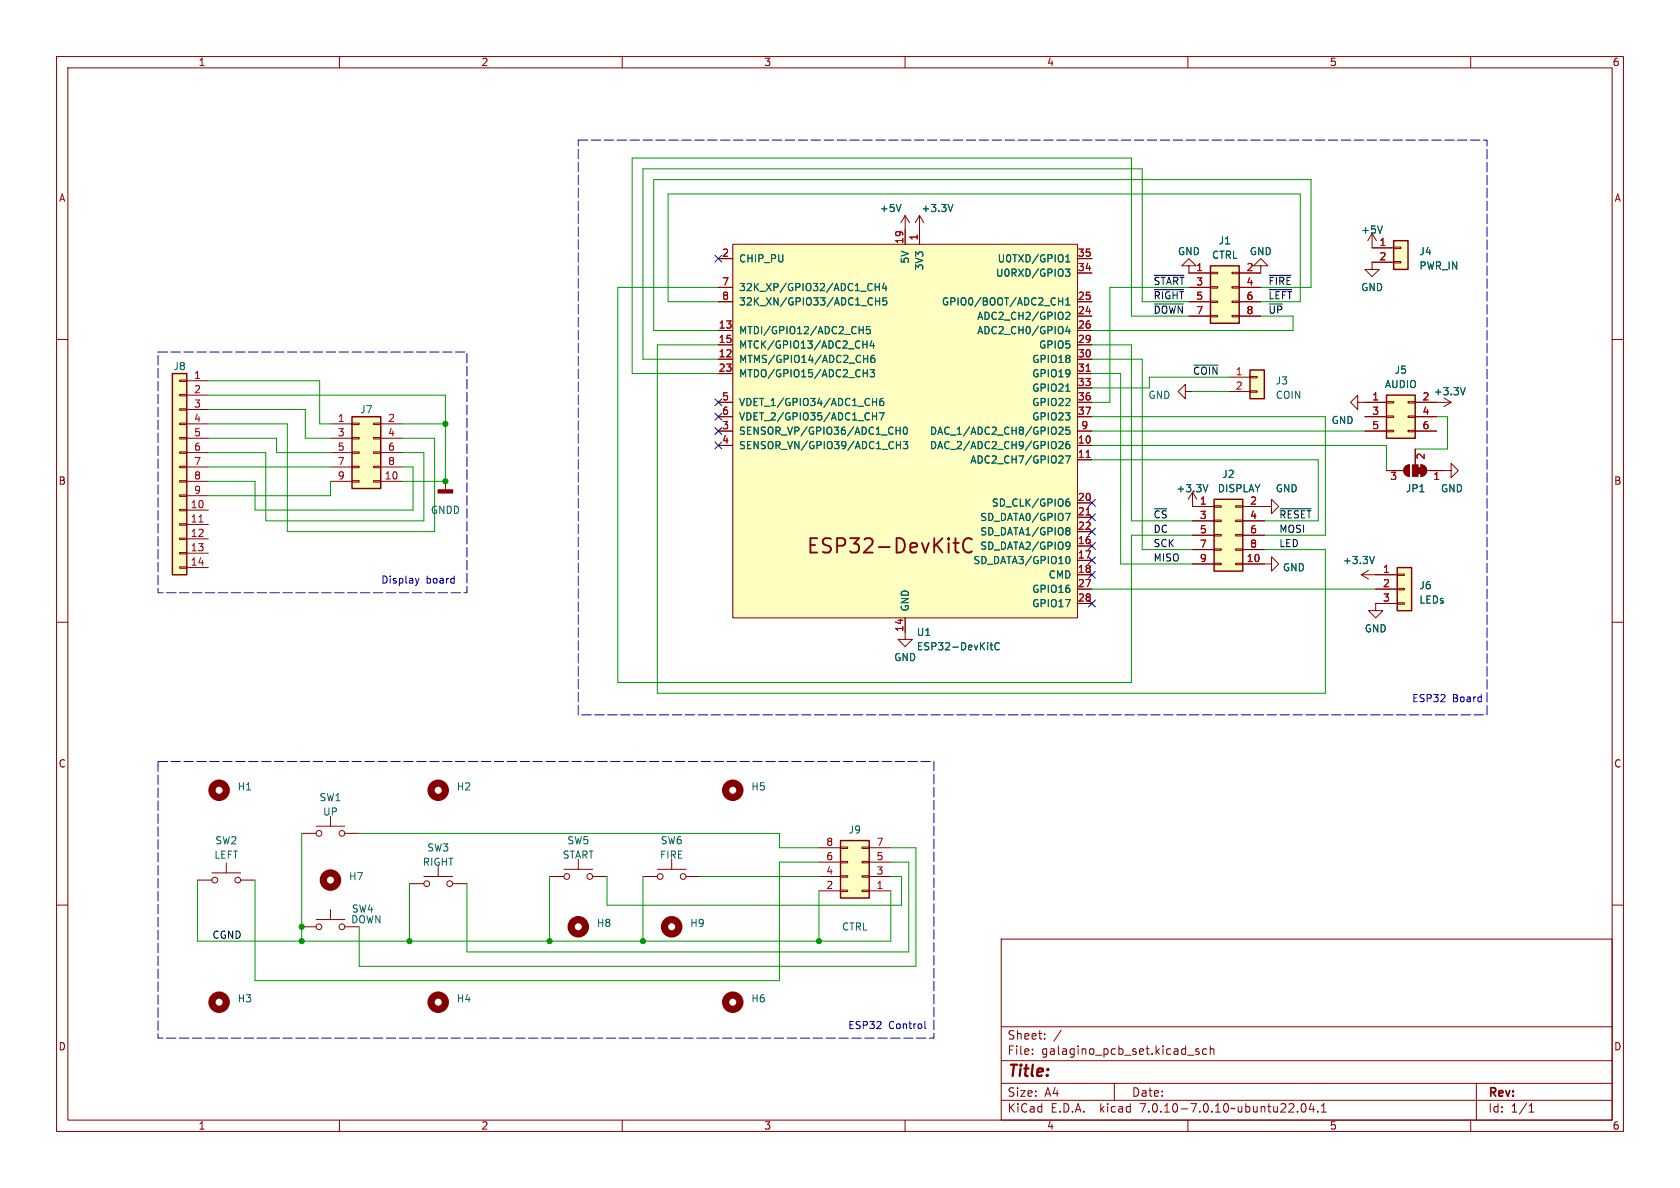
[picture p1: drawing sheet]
<svg xmlns="http://www.w3.org/2000/svg" width="297mm" height="210mm" viewBox="0 0 297 210" stroke-linecap="round" stroke-linejoin="round" font-family="sans-serif">
<g fill="none" stroke="#840000" stroke-width=".18">
<path d="M10 10h277v190h-277zM12 12h273v186h-273zM60 10v2M110 10v2M160 10v2M210 10v2M260 10v2M160 38.1v5.1M160 38.1l-.7 1.3M160 38.1l.8 1.3M162.6 38.1v5.1M162.6 38.1l-.8 1.3"/>
<path d="M162.6 38.1l.7 1.3M10 60h2M127 58.4h2.5M127 45.7h2.5M127 53.3h2.5M127 50.8h2.5M129.5 43.2h61v66h-61zM190.5 58.4h2.5M190.5 45.7h2.5M190.5 55.9h2.5M190.5 53.3h2.5M190.5 48.3h2.5"/>
<path d="M210.2 47h1.3l-1.3-1.3-1.3 1.3h1.3v1.3h3.8M210.2 55.9h3.8M210.2 53.3h3.8M210.2 50.8h3.8M214 55.8h1.3v.2h-1.3zM214 53.2h1.3v.3h-1.3zM214 50.7h1.3v.2h-1.3zM214 48.1h1.3v.3h-1.3zM217.8 55.8h1.3v.2h-1.3zM217.8 53.2h1.3v.3h-1.3zM217.8 50.7h1.3v.2h-1.3zM217.8 48.1h1.3v.3h-1.3z"/>
<path d="M219.1 55.9h3.8M219.1 53.3h3.8M219.1 50.8h3.8M222.9 47h1.3l-1.3-1.3-1.3 1.3h1.3v1.3h-3.8M242.6 41.3v2.5h3.8M242.6 41.3l-.8 1.2M242.6 41.3l.7 1.2M246.4 46.2h1.2v.3h-1.2zM246.4 43.7h1.2v.2h-1.2zM246.4 46.4h-3.8v1.2h1.2l-1.2 1.3-1.3-1.3h1.3M285 60h2M31.7 79.9h1.3v.2h-1.3z"/>
<path d="M31.7 77.3h1.3v.3h-1.3zM31.7 74.8h1.3v.3h-1.3zM31.7 72.3h1.3v.2h-1.3zM31.7 69.7h1.3v.3h-1.3zM31.7 67.2h1.3v.2h-1.3zM33 74.9h3.8M33 77.5h3.8M33 67.3h3.8M33 69.9h3.8M33 72.4h3.8M58.4 74.9h3.8M58.4 77.5h3.8"/>
<path d="M62.2 79.9h1.3v.2h-1.3zM62.2 77.3h1.3v.3h-1.3zM62.2 74.8h1.3v.3h-1.3zM66 79.9h1.3v.2h-1.3zM66 77.3h1.3v.3h-1.3zM66 74.8h1.3v.3h-1.3zM67.3 74.9h3.8M67.3 77.5h3.8M127 78.7h2.5M127 63.5h2.5M127 61h2.5M127 66h2.5"/>
<path d="M127 76.2h2.5M127 71.1h2.5M127 73.7h2.5M190.5 78.7h2.5M190.5 63.5h2.5M190.5 61h2.5M190.5 66h2.5M190.5 76.2h2.5M190.5 68.6h2.5M190.5 71.1h2.5M190.5 73.7h2.5M209.5 69.2v-1.3l-1.2 1.3 1.2 1.3v-1.3h1.3"/>
<path d="M217.2 66.7h3.8M217.2 69.2h3.8M221 69.1h1.2v.2h-1.2zM221 66.5h1.2v.3h-1.2zM240 71.1v-1.2l-1.2 1.2 1.2 1.3v-1.3h5.1M241.3 76.2h3.8M241.3 73.7h3.8M245.1 76.1h1.3v.2h-1.3zM245.1 73.5h1.3v.3h-1.3zM245.1 71h1.3v.2h-1.3zM248.9 76.1h1.3v.2h-1.3zM248.9 73.5h1.3v.3h-1.3z"/>
<path d="M248.9 71h1.3v.2h-1.3zM250.2 76.2h3.8M250.2 71.1h6.3M250.2 73.7h3.8M250.2 79.4v2.8M255.3 70.4l1.2 .7M256.5 71.1l-1.2 .8M31.7 97.7h1.3v.2h-1.3zM31.7 95.1h1.3v.3h-1.3zM31.7 92.6h1.3v.2h-1.3zM31.7 90h1.3v.3h-1.3zM31.7 87.5h1.3v.3h-1.3z"/>
<path d="M31.7 85h1.3v.2h-1.3zM31.7 82.4h1.3v.3h-1.3zM33 85.1h3.8M33 80h3.8M33 82.6h3.8M33 90.2h3.8M33 92.7h3.8M33 95.3h3.8M33 97.8h3.8M33 87.6h3.8M58.4 85.1h3.8M58.4 80h3.8"/>
<path d="M58.4 82.6h3.8M62.2 85h1.3v.2h-1.3zM62.2 82.4h1.3v.3h-1.3zM66 85h1.3v.2h-1.3zM66 82.4h1.3v.3h-1.3zM67.3 85.1h3.8M67.3 80h3.8M67.3 82.6h3.8M78.7 85.1v1.5M190.5 81.3h2.5M190.5 96.5h2.5M190.5 99.1h2.5"/>
<path d="M190.5 88.9h2.5M190.5 91.4h2.5M190.5 94h2.5M210.8 87v2.5h3.8M210.8 99.7h3.8M210.8 92.1h3.8M210.8 94.6h3.8M210.8 97.2h3.8M210.8 87l-.7 1.3M210.8 87l.8 1.3M214.6 99.6h1.3v.2h-1.3zM214.6 97h1.3v.3h-1.3z"/>
<path d="M214.6 94.5h1.3v.2h-1.3zM214.6 91.9h1.3v.3h-1.3zM214.6 89.4h1.3v.3h-1.3zM218.4 99.6h1.3v.2h-1.3zM218.4 97h1.3v.3h-1.3zM218.4 94.5h1.3v.2h-1.3zM218.4 91.9h1.3v.3h-1.3zM218.4 89.4h1.3v.3h-1.3zM219.7 99.7h5.1v-1.3l1.3 1.3-1.3 1.3v-1.3M219.7 89.5h5.1v-1.2l1.3 1.2-1.3 1.3v-1.3M219.7 92.1h3.8M219.7 94.6h3.8"/>
<path d="M219.7 97.2h3.8M245.1 83.2h3.1M248.5 82.4l.7-.2v2a1.02 1.02 0 0 1-1-.6 1.02 1.02 0 0 1 .3-1.2zM251.2 82.2a1.02 1.02 0 0 1 1 1 1.02 1.02 0 0 1-1 1zM252.2 83.2h4.3v-1.3l1.3 1.3-1.3 1.3v-1.3M10 110h2M31.7 100.2h1.3v.3h-1.3zM33 100.3h3.8M160 109.2v3.8h1.3l-1.3 1.3-1.3-1.3h1.3M190.5 101.6h2.5M190.5 104.1h2.5M190.5 106.7h2.5"/>
<path d="M240.7 101.6h6.3M240.7 101.6l1.2 .8M241.9 100.8l-1.2 .8M243.2 104.1h3.8M247 106.6h1.3v.2h-1.3zM247 104h1.3v.3h-1.3zM247 101.5h1.3v.2h-1.3zM247 106.7h-3.8v1.3h1.3l-1.3 1.2-1.3-1.2h1.3M285 110h2M10 160h2M34.9 155.6h2.6M37.5 154.3h5"/>
<path d="M40 152.5v1.8M42.5 155.6h2.6M53.3 147.3h2.6M55.9 146.1h5.1M58.4 144.3v1.8M61 147.3h2.5M72.4 156.2h2.5M74.9 154.9h5.1M77.5 153.2v1.7M80 156.2h2.5M97.2 154.9h2.5M99.7 153.7h5.1"/>
<path d="M102.2 151.9v1.8M104.8 154.9h2.5M113.7 154.9h2.5M116.2 153.7h5.1M118.7 151.9v1.8M121.3 154.9h2.5M144.8 157.5h3.8M144.8 154.9h3.8M144.8 152.4h3.8M144.8 149.9h3.8M148.6 149.7h1.3v.3h-1.3zM148.6 152.3h1.3v.2h-1.3z"/>
<path d="M148.6 154.8h1.3v.3h-1.3zM148.6 157.4h1.3v.2h-1.3zM152.4 149.7h1.3v.3h-1.3zM152.4 152.3h1.3v.2h-1.3zM152.4 154.8h1.3v.3h-1.3zM152.4 157.4h1.3v.2h-1.3zM153.7 157.5h3.8M153.7 154.9h3.8M153.7 152.4h3.8M153.7 149.9h3.8M285 160h2M53.3 163.8h2.6"/>
<path d="M55.9 162.6h5.1M58.4 160.8v1.8M61 163.8h2.5M177 166h108v32h-108zM60 198v2M110 198v2M160 198v2M177 194.5h108M177 191.5h108M177 187.5h108M177 181.5h108M182.5 186.3v.1"/>
<path d="M182.5 185.5v.1M184.7 183.6v.1M184.7 182.8v.1M187.6 182.1l-1.3 2M197 191.5v3M210 186.5h1.1M210 198v2M212 185.5l-.4-.1-.2 .2 .1 .2 .5 .2v.3h-.6M213.3 185.5l-.4-.1-.3 .3v.4l.1 .2h.6M214 185.5l.2-.1 .3 .1 .1 .9M214 184.9v1.5M229.4 196.5v.1"/>
<path d="M230.2 195.2l.2-.1a.81 .81 0 0 1 .6 .6 .81 .81 0 0 1-.3 .8l-.2 .1a.81 .81 0 0 1-.3-1.4zM231.8 195l-.3 1.1h.9M232.2 195.6v1M233 196.5v.1M233.6 196.6h.9M233.6 195.5l.4-.4v1.5M260 198v2M261 191.5v6.5M270.3 196.6h.9M270.3 195.5l.4-.4v1.5"/>
<circle cx="38" cy="155.6" r=".51"/>
<circle cx="42" cy="155.6" r=".51"/>
<circle cx="56.4" cy="147.3" r=".51"/>
<circle cx="60.5" cy="147.3" r=".51"/>
<circle cx="75.4" cy="156.2" r=".51"/>
<circle cx="79.5" cy="156.2" r=".51"/>
<circle cx="100.2" cy="154.9" r=".51"/>
<circle cx="104.3" cy="154.9" r=".51"/>
<circle cx="116.7" cy="154.9" r=".51"/>
<circle cx="120.8" cy="154.9" r=".51"/>
<circle cx="56.4" cy="163.8" r=".51"/>
<circle cx="60.5" cy="163.8" r=".51"/>
</g>
<g fill="#ffffc2" stroke="#ffffc2" stroke-width=".18">
<path d="M221 65.4h2.5v5.1h-2.5z"/>
<path d="M148.6 148.6h5.1v10.2h-5.1z"/>
<path d="M246.4 42.5h2.5v5.1h-2.5z"/>
<path d="M129.5 43.2h61v66h-61z"/>
<path d="M62.2 73.7h5.1v12.7h-5.1z"/>
<path d="M247 100.3h2.6v7.7h-2.6z"/>
<path d="M214.6 88.3h5.1v12.7h-5.1z"/>
<path d="M245.1 69.9h5.1v7.6h-5.1z"/>
<path d="M30.5 66h2.5v35.6h-2.5z"/>
<path d="M214 47h5.1v10.2h-5.1z"/>
</g>
<path d="M214 47h5.1v10.2h-5.1zM246.4 42.5h2.5v5.1h-2.5zM30.5 66h2.5v35.6h-2.5zM62.2 73.7h5.1v12.7h-5.1zM221 65.4h2.5v5.1h-2.5zM245.1 69.9h5.1v7.6h-5.1zM214.6 88.3h5.1v12.7h-5.1zM247 100.3h2.6v7.7h-2.6zM148.6 148.6h5.1v10.2h-5.1z" fill="none" stroke="#840000" stroke-width=".25"/>
<path d="M168.5 96h1M168.9 95.1v2.2l.1 .3 .5 .1M171.8 95.4a.95 .95 0 0 0-1.1-.2 .95 .95 0 0 0-.5 1 1.08 1.08 0 0 0 .3 1.2 1.08 1.08 0 0 0 1.2 .2l.1-.2" fill="none" stroke="#840000" stroke-width=".32"/>
<g fill="none" stroke="#006464" stroke-width=".18">
<path d="M159.3 36.1l-.4 1.3M168.5 36.1l-.5 1.3M244.4 39.9l-.4 1.3M151.9 58.3h.7M152.6 57.7v1.3M153.8 57.7h-.6v.6l.1-.1 .5 .1 .1 .2-.1 .4-.2 .1-.4-.1M154.7 50.1v1.3M154.7 50.7h.8M154.8 53.3h.7M154.8 52.6v1.3M155.5 50.1v1.3M155.5 52.6v1.3"/>
<path d="M156.3 50l-.3 1h.8M156.6 50.5v.9M156.7 52.6h-.6v.7l.1-.2 .5 .1 .1 .2-.1 .4-.2 .1-.4-.1M187.1 53.3h.8M187.9 52.6v1.3M188.4 47.6h.7l-.4 .5 .4 .1v.5l-.2 .1h-.5M188.4 55.3l.5-.1 .2 .4-.7 .9h.7M188.4 53.9h.7M188.4 45.4l.4-.4v1.3M188.4 53l.4-.4v1.3M188.4 46.3h.7M188.7 57.7l-.3 .9h.8"/>
<path d="M189 58.2v.8M152.5 60.9h.8M152.6 66h.7M152.7 63.4h.7M153.3 60.3v1.2M153.3 65.3v1.3M153.4 62.8v1.3M153.8 65.3h.8l-.4 .5 .3 .2v.5l-.1 .1-.6-.1M154.1 60.2l-.3 .9h.8M154.2 71h.8M154.2 73.6h.8M154.4 60.7v.8"/>
<path d="M154.5 62.8l-.3 .1a.86 .86 0 0 0 0 1.2l.4-.1 .1-.5-.3-.2-.3 .1-.2 .1M155 70.4v1.3M155 73v1.2M155.5 73h.8l-.5 1.2M156.1 70.4l-.3 .1a.86 .86 0 0 0 0 1.2l.4-.1v-.4l-.2-.3-.4 .1-.1 .2M158.4 76.1h.7M158.5 78.7h.7M159.1 75.5v1.3M159.2 78v1.3M159.7 78h.8l-.5 .5 .4 .2v.5l-.2 .1-.5-.1M159.9 75.6l.1-.1a.68 .68 0 0 1 .4 .6 .68 .68 0 0 1-.4 .7 .84 .84 0 0 1-.1-1.2zM187.2 78.2l.5-.2 .2 .4-.8 .9h.8"/>
<path d="M187.2 75.6l.5-.1 .2 .4-.8 .9h.8M188.4 69.2h.7M189 78l-.3 .1a.86 .86 0 0 0 0 1.2l.4-.1v-.4l-.2-.3-.4 .1-.1 .2M189.1 75.5h-.6l-.1 .6 .2-.1 .4 .1 .1 .1v.5l-.2 .1-.5-.1M259 68.5l-.4 1.3M188.4 80.6h.8l-.5 1.3M188.4 90.7h.8l-.5 1.3M188.5 88.8l.4-.1 .2 .2-.1 .5h-.5M188.5 98.5l.2-.1a.68 .68 0 0 1 .5 .6 .68 .68 0 0 1-.5 .6l-.2-.1M188.7 93.3h.2l.2 .2-.2 .3M188.7 95.8l.4 .2a.84 .84 0 0 1-.3 1.1M188.7 93.8h.2"/>
<path d="M188.9 93.8l.2 .3v.2l-.1 .2-.3 .1M189 88.2l-.3 .1-.2 .2M189.1 96.4l-.1 .2h-.3M213.5 85.7l-.4 1.2M243 98.4l-.5 1.2M175 114h.5M175.2 113.6v1.1l.3 .2M176.7 113.7a.6 .6 0 0 0-.9 .5 .6 .6 0 0 0 .6 .7l.3-.1"/>
</g>
<path d="M192 65.6h.7M35.2 92.3h.7M192 80.9h.7M192 91h.7" fill="none" stroke="#a90000" stroke-width=".18"/>
<path d="M77.5 86.6h2.5v.5h-2.5z" fill="#840000" stroke="#840000" stroke-width=".25"/>
<g fill="#840000" stroke="#840000" stroke-width=".18">
<path d="M250.7 82.7h.5v1h-.5z"/>
<path d="M251.2 82.2a1.02 1.02 0 0 1 1 1 1.02 1.02 0 0 1-1 1z"/>
<path d="M249.7 82.2h1v2h-1z"/>
<path d="M248.5 82.4l.7-.2v2a1.02 1.02 0 0 1-1-.6 1.02 1.02 0 0 1 .3-1.2z"/>
</g>
<g fill="none" stroke="#840000" stroke-width="1.3">
<circle cx="38.7" cy="139.7" r="1.27"/>
<circle cx="77.5" cy="139.7" r="1.27"/>
<circle cx="129.5" cy="139.7" r="1.27"/>
<circle cx="58.4" cy="155.6" r="1.27"/>
<circle cx="38.7" cy="177.2" r="1.27"/>
<circle cx="77.5" cy="177.2" r="1.27"/>
<circle cx="102.2" cy="163.8" r="1.27"/>
<circle cx="118.7" cy="163.8" r="1.27"/>
<circle cx="129.5" cy="177.2" r="1.27"/>
</g>
<path d="M204.1 51.2h5.2M204.1 53.7h5.1M204.1 48.7h5.2M224.4 51.2h4M224.4 48.7h3.8M211 64.5h4.3M226.3 89.9h5.5" fill="none" stroke="#0f0f0f" stroke-width=".18"/>
<path d="M73.5 102.2l.3 .9M73.8 103.1l-.2 .3M74.1 102.2l-.3 .9M163.5 180.6v1.1l.2 .1" fill="none" stroke="#0000c2" stroke-width=".18"/>
<path d="M102.2 24.8h160.7v101.6h-160.7v-101.6M27.9 62.2h54.6v42.6h-54.6v-42.6M27.9 134.6h137.2v48.9h-137.2v-48.9" fill="none" stroke="#0000c2" stroke-width=".18" stroke-dasharray="1.7 .6"/>
<g fill="none" stroke="#009600" stroke-width=".18">
<path d="M127 50.8h-17.8v69.9h90.8v-26.1h10.8M127 53.3h-8.9v-19h111.8v19h-7M210.2 55.9h-10.2v-28h-88.2v38.1h15.2M210.2 53.3h-8.3v-23.5h-88.2v33.7h13.3M210.2 50.8h-14v20.3h-3.2M222.9 55.9h5.7v2.5h-35.6M222.9 50.8h8.9v-19h-116.2v26.6h11.4M36.8 74.9h14v19.1h26v-16.5h-5.7M36.8 67.3h19.7v7.6h1.9M36.8 77.5h12.1v2.5h9.5M36.8 72.4h17.2v5.1h4.4M36.8 69.9h41.9v15.2h-7.6"/>
<path d="M71.1 74.9h7.6M127 61h-10.8v61.6h118.1v-25.4h-10.8M193 61h7v31.1h10.8M193 73.7h41.3v20.9h-10.8M193 63.5h8.9v33.7h8.9M193 76.2h48.3M193 78.7h52.1v4.5M193 66h5.1v33.7h12.7M210.8 69.2h6.4M217.2 66.7h-14v1.9h-10.2M254 73.7h1.9v5.7h-5.7M36.8 80h10.2v12.1h27.9v-12.1h-3.8"/>
<path d="M36.8 82.6h21.6M58.4 85.1v2.5h-21.6M71.1 82.6h1.9v7.6h-27.9v-5.1h-8.3M193 81.3h40v10.8h-9.5M193 104.1h50.2M34.9 155.6v10.8h122.6v-8.9M53.3 147.3v19.1M63.5 147.3h74.3v2.6h7M72.4 156.2v10.2M97.2 154.9v11.5M107.3 154.9v5.1h52.1v-5.1h-1.9M113.7 154.9v11.5"/>
<path d="M123.8 154.9h21M144.8 152.4h-7v21h-92.7v-17.8M144.8 157.5v8.9M157.5 152.4h3.2v15.9h-78.2v-12.1M157.5 149.9h4.4v20.9h-98.4v-7"/>
</g>
<g fill="none" stroke="#000084" stroke-width=".18">
<path d="M126.4 45.1l1.2 1.2M127.6 45.1l-1.2 1.2M126.4 70.5l1.2 1.2M126.4 75.6l1.2 1.2M126.4 78.1l1.2 1.2M126.4 73.1l1.2 1.2M127.6 70.5l-1.2 1.2M127.6 75.6l-1.2 1.2M127.6 78.1l-1.2 1.2M127.6 73.1l-1.2 1.2M192.4 98.5l1.2 1.2M192.4 95.9l1.2 1.2"/>
<path d="M192.4 88.3l1.2 1.2M192.4 90.8l1.2 1.2M192.4 93.4l1.2 1.2M193.6 98.5l-1.2 1.2M193.6 95.9l-1.2 1.2M193.6 88.3l-1.2 1.2M193.6 90.8l-1.2 1.2M193.6 93.4l-1.2 1.2M192.4 101l1.2 1.2M192.4 106.1l1.2 1.2M193.6 101l-1.2 1.2M193.6 106.1l-1.2 1.2"/>
</g>
<g fill="#009600" stroke="#009600" stroke-width=".18">
<circle cx="144.8" cy="166.4" r=".46"/>
<circle cx="113.7" cy="166.4" r=".46"/>
<circle cx="78.7" cy="74.9" r=".46"/>
<circle cx="78.7" cy="85.1" r=".46"/>
<circle cx="97.2" cy="166.4" r=".46"/>
<circle cx="72.4" cy="166.4" r=".46"/>
<circle cx="53.3" cy="166.4" r=".46"/>
<circle cx="53.3" cy="163.8" r=".46"/>
</g>
<text font-size="3.5" fill="#840000" x="142.4" y="98.3">ESP32-DevKitC</text>
<text font-size="2.8" fill="#840000" x="178" y="190.9">Title:</text>
<g font-size="2.1" fill="#840000">
<text x="178" y="184">Sheet:</text>
<text x="178" y="186.7">File:</text>
<text x="184.1" y="186.7">galagino_pcb_set.kicad_sch</text>
<text x="178" y="196.9">KiCad</text>
<text x="178" y="194.1">Size:</text>
<text x="184.7" y="194.1">A4</text>
<text x="185.7" y="196.9">E.D.A.</text>
<text x="194.6" y="196.9">kicad</text>
<text x="200" y="194.1">Date:</text>
<text x="201.8" y="196.9">7.0.10-7.0.10~ubuntu22.04.1</text>
<text x="263" y="194.3">Rev:</text>
<text x="263" y="196.9">Id:</text>
<text x="267.1" y="196.9">1/1</text>
</g>
<g font-size="1.8" fill="#840000">
<text x="35" y="11.9">1</text>
<text x="85" y="11.9">2</text>
<text x="135" y="11.9">3</text>
<text x="185" y="11.9">4</text>
<text x="235" y="11.9">5</text>
<text x="285" y="11.9">6</text>
<text x="10.3" y="35.9">A</text>
<text x="285.3" y="35.9">A</text>
<text x="10.3" y="85.9">B</text>
<text x="285.3" y="85.9">B</text>
<text x="10.3" y="135.9">C</text>
<text x="285.3" y="135.9">C</text>
<text x="10.3" y="185.9">D</text>
<text x="285.3" y="185.9">D</text>
<text x="35" y="199.9">1</text>
<text x="85" y="199.9">2</text>
<text x="135" y="199.9">3</text>
<text x="185" y="199.9">4</text>
<text x="235" y="199.9">5</text>
<text x="285" y="199.9">6</text>
</g>
<g font-size="1.8" fill="#006464">
<text x="155.4" y="37.7">+5V</text>
<text x="162.8" y="37.7">+3.3V</text>
<text x="240.5" y="41.5">+5V</text>
<text x="130.6" y="46.6">CHIP_PU</text>
<text x="160.9" y="46.7" transform="rotate(-90 160.9 46.7)">5V</text>
<text x="163.4" y="47.9" transform="rotate(-90 163.4 47.9)">3V3</text>
<text x="176.3" y="46.6">U0TXD/GPIO1</text>
<text x="208.1" y="45.3">GND</text>
<text x="214.2" y="45.9">CTRL</text>
<text x="215.3" y="43.4">J1</text>
<text x="220.8" y="45.3">GND</text>
<text x="250.8" y="45.3">J4</text>
<text x="250.8" y="47.9">PWR_IN</text>
<text x="130.6" y="51.7">32K_XP/GPIO32/ADC1_CH4</text>
<text x="176" y="49.1">U0RXD/GPIO3</text>
<text x="240.5" y="51.7">GND</text>
<text x="130.6" y="59.3">MTDI/GPIO12/ADC2_CH5</text>
<text x="130.6" y="54.2">32K_XN/GPIO33/ADC1_CH5</text>
<text x="166.4" y="54.2">GPIO0/BOOT/ADC2_CH1</text>
<text x="172.6" y="56.7">ADC2_CH2/GPIO2</text>
<text x="172.6" y="59.3">ADC2_CH0/GPIO4</text>
<text x="30.6" y="65.6">J8</text>
<text x="130.6" y="64.4">MTMS/GPIO14/ADC2_CH6</text>
<text x="130.6" y="61.8">MTCK/GPIO13/ADC2_CH4</text>
<text x="182.4" y="64.4">GPIO18</text>
<text x="183.6" y="61.8">GPIO5</text>
<text x="130.6" y="66.9">MTDO/GPIO15/ADC2_CH3</text>
<text x="130.6" y="72">VDET_1/GPIO34/ADC1_CH6</text>
<text x="182.4" y="66.9">GPIO19</text>
<text x="182.4" y="69.4">GPIO21</text>
<text x="182.4" y="72">GPIO22</text>
<text x="202.9" y="70.7">GND</text>
<text x="225.4" y="68.2">J3</text>
<text x="225.4" y="70.7">COIN</text>
<text x="244.7" y="68.8">AUDIO</text>
<text x="246.5" y="66.3">J5</text>
<text x="253.4" y="70.1">+3.3V</text>
<text x="63.6" y="73.3">J7</text>
<text x="130.6" y="77.1">SENSOR_VP/GPIO36/ADC1_CH0</text>
<text x="130.6" y="74.5">VDET_2/GPIO35/ADC1_CH7</text>
<text x="164.3" y="77.1">DAC_1/ADC2_CH8/GPIO25</text>
<text x="182.4" y="74.5">GPIO23</text>
<text x="235.3" y="75.2">GND</text>
<text x="130.6" y="79.6">SENSOR_VN/GPIO39/ADC1_CH3</text>
<text x="164.3" y="79.6">DAC_2/ADC2_CH9/GPIO26</text>
<text x="171.4" y="82.1">ADC2_CH7/GPIO27</text>
<text x="175.3" y="89.8">SD_CLK/GPIO6</text>
<text x="207.9" y="87.2">+3.3V</text>
<text x="215.2" y="87.2">DISPLAY</text>
<text x="216" y="84.7">J2</text>
<text x="225.4" y="87.2">GND</text>
<text x="248.4" y="87.2">JP1</text>
<text x="254.6" y="87.2">GND</text>
<text x="76.1" y="91">GNDD</text>
<text x="173.2" y="92.3">SD_DATA0/GPIO7</text>
<text x="173.2" y="94.8">SD_DATA1/GPIO8</text>
<text x="172" y="99.9">SD_DATA3/GPIO10</text>
<text x="173.2" y="97.4">SD_DATA2/GPIO9</text>
<text x="226.7" y="101.2">GND</text>
<text x="237.3" y="99.9">+3.3V</text>
<text x="182.4" y="105">GPIO16</text>
<text x="182.4" y="107.5">GPIO17</text>
<text x="185.3" y="102.5">CMD</text>
<text x="250.8" y="104.4">J6</text>
<text x="250.8" y="106.9">LEDs</text>
<text x="160.9" y="108.2" transform="rotate(-90 160.9 108.2)">GND</text>
<text x="162" y="112.6">U1</text>
<text x="241.2" y="112">GND</text>
<text x="158" y="117.1">GND</text>
<text x="162" y="115.2">ESP32-DevKitC</text>
<text x="41.9" y="139.9">H1</text>
<text x="56.4" y="141.8">SW1</text>
<text x="80.7" y="139.9">H2</text>
<text x="132.7" y="139.9">H5</text>
<text x="38" y="149.5">SW2</text>
<text x="57" y="144.4">UP</text>
<text x="100.2" y="149.5">SW5</text>
<text x="116.7" y="149.5">SW6</text>
<text x="149.9" y="147.5">J9</text>
<text x="37.8" y="152">LEFT</text>
<text x="61.6" y="155.8">H7</text>
<text x="74.6" y="153.3">RIGHT</text>
<text x="75.4" y="150.7">SW3</text>
<text x="99.4" y="152">START</text>
<text x="116.6" y="152">FIRE</text>
<text x="62.1" y="161.5">SW4</text>
<text x="62" y="163.4">DOWN</text>
<text x="105.4" y="164.1">H8</text>
<text x="121.9" y="164.1">H9</text>
<text x="148.8" y="164.7">CTRL</text>
<text x="41.9" y="177.4">H3</text>
<text x="80.7" y="177.4">H4</text>
<text x="132.7" y="177.4">H6</text>
</g>
<g font-size="1.8" fill="#a90000">
<text x="127.6" y="45.5">2</text>
<text x="159.8" y="43.2" transform="rotate(-90 159.8 43.2)">19</text>
<text x="162.3" y="42.6" transform="rotate(-90 162.3 42.6)">1</text>
<text x="190.5" y="45.5">35</text>
<text x="243.8" y="43.6">1</text>
<text x="243.8" y="46.1">2</text>
<text x="127.6" y="50.5">7</text>
<text x="127.6" y="53.1">8</text>
<text x="190.5" y="53.1">25</text>
<text x="190.5" y="48">34</text>
<text x="211.4" y="48">1</text>
<text x="211.4" y="50.5">3</text>
<text x="211.4" y="53.1">5</text>
<text x="220.3" y="48">2</text>
<text x="220.3" y="50.5">4</text>
<text x="220.3" y="53.1">6</text>
<text x="127" y="58.2">13</text>
<text x="190.5" y="55.6">24</text>
<text x="190.5" y="58.2">26</text>
<text x="211.4" y="55.6">7</text>
<text x="220.3" y="55.6">8</text>
<text x="127" y="63.2">12</text>
<text x="127" y="60.7">15</text>
<text x="127" y="65.8">23</text>
<text x="190.5" y="60.7">29</text>
<text x="190.5" y="63.2">30</text>
<text x="190.5" y="65.8">31</text>
<text x="34.2" y="67.1">1</text>
<text x="34.2" y="69.6">2</text>
<text x="127.6" y="70.9">5</text>
<text x="190.5" y="68.3">33</text>
<text x="190.5" y="70.9">36</text>
<text x="218.4" y="69">2</text>
<text x="242.5" y="70.9">1</text>
<text x="251.4" y="70.9">2</text>
<text x="34.2" y="72.1">3</text>
<text x="34.2" y="74.7">4</text>
<text x="34.2" y="77.2">5</text>
<text x="59.6" y="74.7">1</text>
<text x="59.6" y="77.2">3</text>
<text x="68.5" y="74.7">2</text>
<text x="68.5" y="77.2">4</text>
<text x="127.6" y="75.9">3</text>
<text x="127.6" y="73.4">6</text>
<text x="190.5" y="73.4">37</text>
<text x="191.1" y="75.9">9</text>
<text x="242.5" y="73.4">3</text>
<text x="242.5" y="75.9">5</text>
<text x="251.4" y="73.4">4</text>
<text x="251.4" y="75.9">6</text>
<text x="34.2" y="79.8">6</text>
<text x="34.2" y="82.3">7</text>
<text x="59.6" y="79.8">5</text>
<text x="59.6" y="82.3">7</text>
<text x="68.5" y="79.8">6</text>
<text x="68.5" y="82.3">8</text>
<text x="127.6" y="78.5">4</text>
<text x="190.5" y="78.5">10</text>
<text x="190.5" y="81">11</text>
<text x="252.2" y="81.4" transform="rotate(-90 252.2 81.4)">2</text>
<text x="33.6" y="89.9">10</text>
<text x="34.2" y="84.8">8</text>
<text x="34.2" y="87.4">9</text>
<text x="59.6" y="84.8">9</text>
<text x="67.9" y="84.8">10</text>
<text x="190.5" y="88.6">20</text>
<text x="212" y="89.3">1</text>
<text x="220.9" y="89.3">2</text>
<text x="245.7" y="85.2">3</text>
<text x="253.3" y="85.2">1</text>
<text x="33.6" y="92.5">11</text>
<text x="33.6" y="95">12</text>
<text x="190.5" y="91.2">21</text>
<text x="190.5" y="93.7">22</text>
<text x="212" y="91.8">3</text>
<text x="212" y="94.4">5</text>
<text x="220.9" y="91.8">4</text>
<text x="220.9" y="94.4">6</text>
<text x="33.6" y="97.5">13</text>
<text x="33.6" y="100.1">14</text>
<text x="190.5" y="96.3">16</text>
<text x="190.5" y="98.8">17</text>
<text x="190.5" y="101.3">18</text>
<text x="212" y="96.9">7</text>
<text x="212" y="99.4">9</text>
<text x="220.3" y="99.4">10</text>
<text x="220.9" y="96.9">8</text>
<text x="244.4" y="101.3">1</text>
<text x="190.5" y="103.9">27</text>
<text x="190.5" y="106.4">28</text>
<text x="244.4" y="103.9">2</text>
<text x="244.4" y="106.4">3</text>
<text x="159.8" y="111.8" transform="rotate(-90 159.8 111.8)">14</text>
<text x="146" y="149.6">8</text>
<text x="154.9" y="149.6">7</text>
<text x="146" y="154.7">4</text>
<text x="146" y="152.1">6</text>
<text x="154.9" y="154.7">3</text>
<text x="154.9" y="152.1">5</text>
<text x="146" y="157.2">2</text>
<text x="154.9" y="157.2">1</text>
</g>
<g font-size="1.8" fill="#0f0f0f">
<text x="203.8" y="53">~{RIGHT}5</text>
<text x="203.8" y="50.5">~{START}3</text>
<text x="224.2" y="53">~{LEFT}</text>
<text x="224.2" y="50.5">~{FIRE}</text>
<text x="203.8" y="55.5">~{DOWN}7</text>
<text x="224.2" y="55.5">~{UP}</text>
<text x="210.8" y="66.3">~{COIN} 1</text>
<text x="203.8" y="91.7">~{CS}</text>
<text x="203.8" y="94.3">DC</text>
<text x="226.1" y="91.7">~{RESET}</text>
<text x="226.1" y="94.3">MOSI</text>
<text x="203.8" y="99.3">MISO</text>
<text x="203.8" y="96.8">SCK</text>
<text x="226.1" y="96.8">LED</text>
<text x="37.5" y="166">CGND</text>
</g>
<g font-size="1.8" fill="#0000c2">
<text x="67.3" y="103.3">Display</text>
<text x="75.3" y="103.3">board</text>
<text x="249.6" y="124.2">ESP32</text>
<text x="256.8" y="124.2">Board</text>
<text x="149.9" y="182">ESP32</text>
<text x="157.1" y="182">Control</text>
</g>
</svg>
